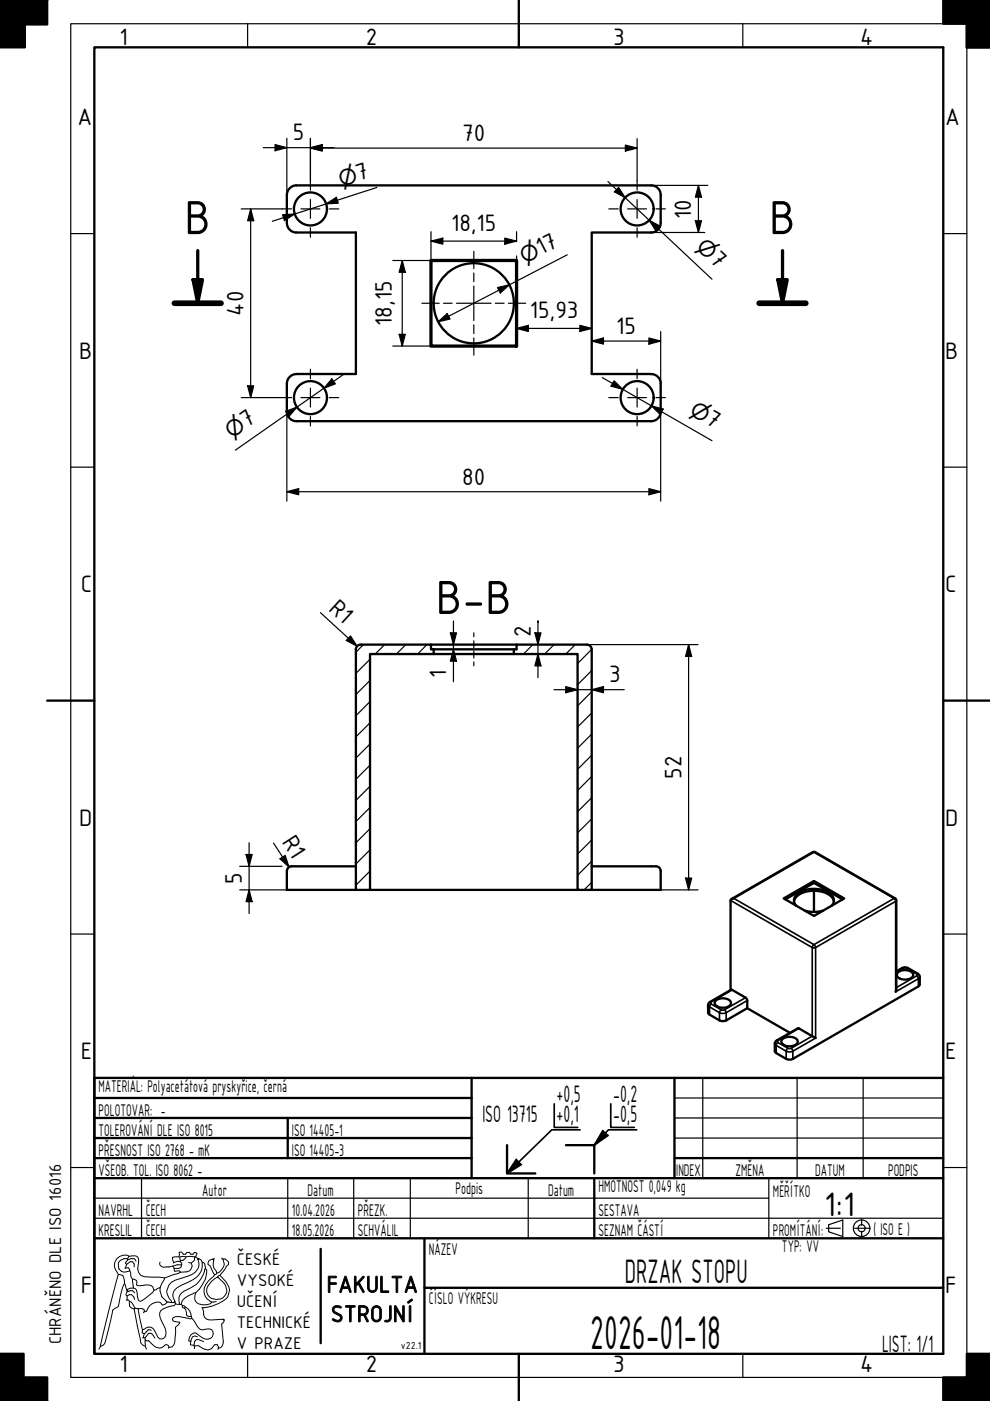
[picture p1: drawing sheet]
<svg xmlns="http://www.w3.org/2000/svg" width="210mm" height="297mm" viewBox="0 0 210 297" stroke-linecap="round" stroke-linejoin="round" font-family="sans-serif">
<g fill="none" stroke="#000" stroke-width=".25">
<path d="M77.1 136.7l-1.6 1.6M78.5 139.8l-3 3M81.5 136.7l-2 2M86 136.7l-2 2M90.5 136.7l-2 2M113 136.7l-2 2M117.5 136.7l-2 2M122 136.7l-2 2M125.5 137.7l-3 3M78.5 157.7l-3 3M78.5 153.2l-3 3M78.5 148.8l-3 3"/>
<path d="M78.5 144.3l-3 3M125.5 155.6l-3 3M125.5 151.1l-3 3M125.5 146.7l-3 3M125.5 142.2l-3 3M78.5 175.7l-3 3M78.5 171.2l-3 3M78.5 166.7l-3 3M78.5 162.2l-3 3M125.5 178.1l-3 3M125.5 173.6l-3 3M125.5 169.1l-3 3"/>
<path d="M125.5 164.6l-3 3M125.5 160.1l-3 3M78.5 184.7l-3 3M78.5 180.2l-3 3M125.5 187.1l-1.7 1.6M125.5 182.6l-3 3"/>
</g>
<!-- layer: Viditelna silna -->
<g fill="none" stroke="#000" stroke-width=".49">
<path d="M0 0h10zM5.3 0v10h-5.3v-10v5.2h10v-5.2M205 5v5h5h-5v-10h5h-10v5h10M60.8 41.3v6M60.8 41.3a1.99 1.99 0 0 1 2-2h75.3a1.99 1.99 0 0 1 2 2v6a1.99 1.99 0 0 1-2 2h-12.6v30h12.6a2.02 2.02 0 0 1 2 2v6a1.99 1.99 0 0 1-2 2h-75.3a1.99 1.99 0 0 1-2-2M60.8 47.3a1.99 1.99 0 0 0 2 2h12.7v30h-12.7a2.02 2.02 0 0 0-2 2M60.8 81.3v6M76.4 136.7a.99 .99 0 0 0-.9 1v51h3v-50h13.4v-1M76.5 136.7h14.9v1h.5M91.4 136.7h18.1M91.9 138.7h17.1M91.9 137.7h17.1"/>
<path d="M124.5 136.7h-15v1h-.5v1h13.5v50h3v-51a1.02 1.02 0 0 0-1-1M60.8 184.7v4h14.7M75.5 183.7h-13.7a.99 .99 0 0 0-1 1M78.5 188.7h44M125.5 183.7h13.6a.99 .99 0 0 1 1 1v4h-14.6M155.6 190.5l-.6 .2-.1 .2v19M166.5 190.7l6.1-3.5 6 3.5M168.3 191.1a3.5 3.5 0 0 1 3.4-2.2 5.3 5.3 0 0 1 4.9 1.7l.2 .5M168.8 192a1.8 1.8 0 0 1 .9-2.9 6.1 6.1 0 0 1 6.8 .9 1.57 1.57 0 0 1-.1 2M170.7 193.1a7 7 0 0 0 3.8 0M172.6 186.8l6.4 3.7-6.4 3.7-6.4-3.7 6.4-3.7v.4M172.6 188.9v4.5"/>
<path d="M189.8 190.5l-17-9.8-.3-.1-17.4 10M189.8 190.5l.2 .4v18.9l-.1 .5M150.3 212.7l4.8-2.9 3.2 1.9 .1 .4v1.7l-4.4 2.5-1.1 .2-2.7-1.6-.1-1.8zM151.7 212.1a2.41 2.41 0 0 1 3.2 .3 .9 .9 0 0 1-.8 1.1 2.12 2.12 0 0 1-2.6-.7zM158.4 213.8l9.1 5.2M190 205.9a2.45 2.45 0 0 1 2.2-.8l2.7 1.6 .1 2-.3 .4-26.6 15.4-.7 .2-.7-.2-2.1-1.2-.3-.4v-1.7l.1-.4 4.7-2.8 3.8 2.1M190.4 206.2a2.39 2.39 0 0 1 3.2 .2 .88 .88 0 0 1-.8 1.2 2.11 2.11 0 0 1-2.6-.8zM20 237h80M20 232.8h80M61 237v8.5M100 228.5v21.3M165.9 220.3a2.43 2.43 0 0 1 3.2 .2 .89 .89 0 0 1-.8 1.2 2.09 2.09 0 0 1-2.6-.7z"/>
<path d="M20 245.5h80M20 241.3h80M107.5 242.8v6h6M120 242.8h6v6M143 245.5h57M0 292h10v5h-10zM0 287h5v10h-5M210 287h-5v5h-5v5h10"/>
<circle cx="65.8" cy="44.3" r="3.5"/>
<circle cx="135.1" cy="44.3" r="3.5"/>
<circle cx="100.4" cy="64.3" r="8.5"/>
<circle cx="65.8" cy="84.3" r="3.5"/>
<circle cx="135.1" cy="84.3" r="3.5"/>
</g>
<g fill="none" stroke="#000" stroke-width=".35">
<path d="M154.9 190.9l17.3 10v18.8l-4.4 2.6M155.6 190.5l17-9.8 16.9 9.8-16.9 9.8zM172.3 180.7h.5M189.8 190.5h-.3l.4 .6 .1-.2M150.5 212.4l.3 .1M150.8 212.5l-.1 .1 .1 .3-.4 .6-.3-.4M150.8 212.9l2.1 1.2M152.5 214.7l-2.1-1.2v1.6M152.5 214.7v1.6M152.9 214.1l-.4 .6M152.9 214.1l.2 .1a.54 .54 0 0 1 .6 0 .54 .54 0 0 1 .3 .5l-.7 .2-.8-.2M155.2 209.9l-4.4 2.6"/>
<path d="M158.1 211.5l-4.5 2.6M158.4 212.1l-4.4 2.6v1.6M169.4 218l-4.5 2.6M172.4 200.4l.2-.1 .3 .6h-.7zM191.3 205.2l.9 .1M191.5 205.3l-1.5 .8M192.2 205.3l2.2 1.2M192.5 205.2l-.3 .1M194.4 206.9l.3 .6M194.4 206.9l-4.4 2.5M194.6 206.5h-.2l.1 .1-.1 .3M194.7 207.5l-4.8 2.8v-19.2l-17 9.8v19.2l-4.8 2.8v1.6"/>
<path d="M194.7 207.5v1.6M195 207.1l-.3 .4M117.5 234v5h5M123 239.5h-6l-9.5 9.3M127.8 239.7l-1.8 3.1M129.5 234v5h5M135 239.5h-6l-3 3.3 2.9-2.1M164.7 220.6h.2M164.9 220.6l-.1 .2 .1 .2-.3 .6-.3-.4M164.9 221l2.2 1.3M166.7 222.9l-2.1-1.3v1.7M166.7 222.9v1.6"/>
<path d="M167.1 222.3l-.4 .6M167.1 222.3h.4a.46 .46 0 0 1 .6 .6 1.52 1.52 0 0 1-1.4 0M109.5 245.8l-2 3 3.1-1.9"/>
</g>
<g fill="#000">
<path d="M0 -.1h5.3v10.1h-5.3z" fill-rule="evenodd"/>
<path d="M0 -.1h10v5.3h-10z" fill-rule="evenodd"/>
<path d="M200 0h10v10h-5v-5h-5z" fill-rule="evenodd"/>
<path d="M0 287h5v10h-5z" fill-rule="evenodd"/>
<path d="M0 292h10v5h-10z" fill-rule="evenodd"/>
<path d="M200 292h5v-5h5v10h-10z" fill-rule="evenodd"/>
</g>
<!-- layer: Viditelna tenka -->
<path d="M109.5 245.8l1.1 1.1-3.1 1.9zM127.8 239.7l1.1 1-2.9 2.1z" fill="#000"/>
<path d="M37 64.3h9.9M161 64.3h9.8" fill="none" stroke="#000" stroke-width="1.2"/>
<path d="M40.9 59.3h2l-1 5zM41.9 53.1v11.2M164.9 59.3h2l-1 5zM165.9 53.1v11.2" fill="none" stroke="#000" stroke-width=".7"/>
<path d="M40.9 59.3h2l-1 5zM164.9 59.3h2l-1 5z" fill="#000"/>
<path d="M91.4 55.2h18.1v18.2h-18.1z" fill="none" stroke="#000" stroke-width=".7"/>
<!-- layer: Viditelna tenka -->
<g fill="none" stroke="#000" stroke-width=".25">
<path d="M15 5h190v287h-190zM52.5 5v5M157.5 5v5M15 49.5h5M200 49.5h5M15 99h5M200 99h5M15 198h5M200 198h5M127.8 239.7l1.1 1M149 228.5v21.3M169 228.5v21.3"/>
<path d="M183 228.5v21.3M15 247.5h5M20 254h143M87 249.8v12.7M109.5 245.8l1.1 1.1M200 247.5h5M52.5 287v5M157.5 287v5"/>
</g>
<!-- layer: Ramecek -->
<path d="M20 10h180v277h-180zM110 0v10M10 148.5h10M200 148.5h10M110 287v10" fill="none" stroke="#000" stroke-width=".49"/>
<!-- layer: LEV CVUT -->
<g fill="none" stroke="#000" stroke-width=".21">
<path d="M25.1 270.2l-2 7.7-1.8 7.6a1.38 1.38 0 0 0 1.1-1.3l1.5-6.4 1.2-.8 .2-1.1a7.8 7.8 0 0 1 1.1-3.7M26.4 272.2l.5 1.3M26.6 268.8l-.1 .2M26.9 268.1l.7-.6h.5l.3 .5v.6M27 273.7l.1 .1M27 273.7v.1h.1M27 273.8l-.3 .7 .1 .2 .2 .1 .4-.3h.5l.5 .5 .1 .5M27 274.8v.8l-.2 .1M27 275.6h.3l.1 .3 .5 .2 .7 1.3 .7 .1M27.1 267.1l.7-.2h.6l.4 .5M27.1 267.1v-.2a1.5 1.5 0 0 0-2 1.6 1.5 1.5 0 0 0 2.4 1l-.3-.7h-.6M27.1 267.1l-.5 .7 .3 .3-.3 .7"/>
<path d="M27.1 273.8l1-.1 .4 .4M27.3 266.4l-.2 .5M27.4 275.9a1.19 1.19 0 0 0 1 1.7l.2-.2M27.5 269.5l.3 1.3 .3 .4M28.1 271.2h.3l.5 .3 .2 .3-.2 .6 .6 .2a4.9 4.9 0 0 1 2.6 0l.5 1 1.3-.6M28.1 271.2l.2 1.9h-.7l-.7 .4 .1 .2M28.3 273.1l.6 .4 .4 2.1a.52 .52 0 0 0 .9 .1l2.1-1.6 .3-.5M28.4 277.6l1.4 6.6a1.15 1.15 0 0 0 1 1.2l.3 .6M29.3 277.5h.9l.4 .3v.3M30.6 278.1l-.2 .2M33.9 273a2.75 2.75 0 0 0 1.4 2.9l.1 .2M33.9 267.6l-.1 .3a.79 .79 0 0 0 .8 .8 7 7 0 0 0 3-.5h.9"/>
<path d="M34.9 271l-1 2M35.4 276.1l-.4 .4-.6 .2-.3-.5a2.43 2.43 0 0 0-3 1.8l-.5 .1M36.4 276.2h.5M36.6 268.4l.3 .5M36.8 267.7l.9-.3 .5 .1 .3 .3v.4M36.8 267.7l-.1 .1M36.9 276.2h.3v.2l.8 .1M37.1 276v.1M37.2 276.4l-.3 .4a5.8 5.8 0 0 0-2.8 1 2.01 2.01 0 0 0 .1 2.2 4.3 4.3 0 0 1 .9 3.2l-.3 .5-.5 .2-.5-.1-.3-.3a3.3 3.3 0 0 0-1.6-2.1h-.6l-1.1 .5-.9-4.4M38 276.5h.4M38.2 267.2l-.1-.7 .7-.1 2.5 .1-.1 .7-.6 .6M38.2 269.7l-3.3 1.3-4.1-.3a1.62 1.62 0 0 1-1.6-1.7l.2-1.4-.1-1a1.61 1.61 0 0 0-2-.2l-.1-.1a2.16 2.16 0 0 0-2.3 .5 2.16 2.16 0 0 0-.4 2.3l.6 1.1 .9 .2 .4 1.2v.6"/>
<path d="M38.2 267.2v.3M38.4 276.5l.3 .3M38.5 268.2l-.2 .5-.4 .2h-1l.1 .7 1-.2 .2 .3M38.7 276.8l.4 .1a2.62 2.62 0 0 1 1.5 2.2l-1-.1-.1-.3a1.3 1.3 0 0 0-.8-1.5zM39.3 277.1l-.1 .3M39.4 266.5l-.1 .4-.5 .3h-.6M40 267.7l.6 .1a1.29 1.29 0 0 1-1 1.9h-1.4M40.6 279.1l.1 .4 .3 .3a5.3 5.3 0 0 0 1.6 2.1h.6a1.52 1.52 0 0 1 1.9 .4 1.34 1.34 0 0 1-.6 1.5 1.34 1.34 0 0 1-1.6-.2l-1.4-1a1.55 1.55 0 0 0-1.5 1.7l.5 .1 .3-1 .5-.2 .6 .2M40.7 279.5l-.5 .1a4.9 4.9 0 0 0-3.4-.2l-.2 .3v.3l1.5 .4-.3 .5-.6 .5-.1 2.2a2.38 2.38 0 0 1-.6 2l-.7 .1a.56 .56 0 0 0-.7-.6 1.66 1.66 0 0 1-2.8-.1l-.8-.7h-.7v-.7h-.6M41.3 266.5h.2M41.5 274.1l-.6 .2a3.2 3.2 0 0 0-2.5 2.2M41.5 266.5l.3-.8-.3-.1-.3-.1-.3 .4h-.4l-.3-.4h-.6l-.2 .4h-.5l-.4-.4h-.3h-.2v1l-1.4 .1 .2 1.1"/>
<path d="M41.5 274.1a1.62 1.62 0 0 0 1.3 2.5h.8a1.11 1.11 0 0 0 1.2-.5M41.5 266.5l.5 .4M42 267a2.32 2.32 0 0 1-1.3 3.2l-3.6 1.2a2.52 2.52 0 0 0-.8 4.4l.1 .4-1-.1M42.1 266.9h-.1v.1M42.1 266.9l.5 .2 .3 .5 .4 .2 .2 1.2M42.1 266.9l-.1 .1M42.8 277.2l.2 .1M42.9 267.6a3.5 3.5 0 0 1-1.9 3.7l-1.2 .6a4.3 4.3 0 0 0-3 2.1 2.11 2.11 0 0 0 .3 2l-.2 .2M43 277.3l.2 .7a1.43 1.43 0 0 0 1.6 1.9l2.6-.2 .1 .2-.1-.2M43.5 269a.73 .73 0 0 1 .3 .9 7.5 7.5 0 0 1-2.3 4.2M43.5 269l-.1 .2a5.2 5.2 0 0 1-3.1 3.9 2.68 2.68 0 0 0-2.3 2.8v.6M44.2 267.4l.9-.5 .2 .3a2.16 2.16 0 0 0 .6 2.4l.1 .3-.5 .4-.9-1.9-.5-.3z"/>
<path d="M45.3 266.9v.1M45.5 266.9h-.4M45.5 270.3l-.3 .4a3.4 3.4 0 0 0-1.6 4.2l.4 .5 .8 .7M45.9 276l-1.1 .1M46.6 270.4a5.3 5.3 0 0 1 2.1 3.3 3.1 3.1 0 0 1-2.3 2.7 9.3 9.3 0 0 1-3.4 .9M47 266.8l.3 .1M47.3 266.9h.4l.3 .2a.75 .75 0 0 1 .2 1.2l-.3 .2-.3 .8-1.5 1.5a3.9 3.9 0 0 0-2.3 3 2.15 2.15 0 0 0 3.4 1.4 2.15 2.15 0 0 0-.2-3.6l-.9-.8M47.3 266.9a2.09 2.09 0 0 1-1.3 3M47.5 279.9l-.1 .5-.4 .3 .4 3.8a1.22 1.22 0 0 1-1.1 1.3l-.2-.7h-.6l-.7 .8-.7 .3-1.1-.3-.9-.6-.9 .1M21.3 285.5l-.3 .5M30.2 281.9l-.1 .7 .5 .2 .8-.9 .7 .1M30.6 282.8l-.2 .8"/>
<path d="M30.8 283.6l.7-.9h.5l.8 1M30.8 284.1l.2 .2M30.8 284.3v1.1M35.8 285.7l-.1 .1M40.5 284.4l-.1 .7 .7 .1M41.1 285.2l.1 .2M41.2 285.4v.5M43.2 284.5l-1.5-.5-.5 .5-.1 .7M46.3 285.8l-.2 .2"/>
</g>
<!-- layer: Osa -->
<g fill="none" stroke="#000" stroke-width=".25">
<path d="M65.8 38.3v2M135.1 38.3v2M59.8 44.3h2M63.8 44.3h4M65.8 42.3v4M65.8 48.3v2M69.8 44.3h2M100.5 53.3v3.7M100.5 57.9v1.8M129.1 44.3h2M133.1 44.3h4M135.1 42.3v4"/>
<path d="M135.1 48.3v2M139.1 44.3h2M65.8 78.3v2M89.5 64.3h3.6M94 64.3h1.9M96.8 64.3h7.3M100.5 60.6v7.4M100.5 68.9v1.8M100.5 71.6v3.7M105 64.3h1.9M107.8 64.3h3.7M135.1 78.3v2"/>
<path d="M59.8 84.3h2M63.8 84.3h4M65.8 82.3v4M65.8 88.3v2M69.8 84.3h2M129.1 84.3h2M133.1 84.3h4M135.1 82.3v4M135.1 88.3v2M139.1 84.3h2M100.5 134.2v.8M100.5 135.8v1.5"/>
<path d="M100.5 138v1.5M100.5 140.3v.9M182.7 258.5v1.3M175.2 260.4h3M181.2 260.4h3M182.7 261.1v1.2"/>
</g>
<!-- layer: Viditelna silna -->
<g fill="none" stroke="#000" stroke-width=".25">
<path d="M143 237h57M143 232.8h57M143 241.3h57M178.7 258.7v3.5l-3-1v-1.5"/>
<circle cx="182.7" cy="260.4" r="1.75"/>
<circle cx="182.7" cy="260.4" r=".75"/>
</g>
<path d="M20 258.3h180M30 249.8v12.7M61 249.8v12.7M75 249.8v12.7M112 249.8v12.7M163 249.8v12.7M178.7 258.7l-3 1" fill="none" stroke="#000" stroke-width=".25"/>
<!-- layer: LEV CVUT -->
<path d="M68 264.8v20" fill="none" stroke="#000" stroke-width=".49"/>
<path d="M143 228.5v21.3M200 228.5h-180v58.5M20 249.8h180M126 249.8v12.7M20 262.5h180M90 273h110M90 262.5v24.5" fill="none" stroke="#000" stroke-width=".49"/>
<g fill="none" stroke="#000" stroke-width=".25">
<path d="M55.8 31.3h15M58.3 30.7l2.5 .6-2.5 .7zM60.8 29.3v12M65.8 31.3l2.5-.6v1.3zM65.8 31.4l2.5-.6v1.2zM65.8 29.3v9M65.8 31.4h69.3M79.9 39.8l-10.7 3.4M128.9 38.5l8.7 8.2M131.2 39.7l1.3 2.2-2.2-1.2zM132.6 30.8l2.5 .6-2.5 .6zM135.1 29.4v8.9"/>
<path d="M138.1 39.3h12M148.1 39.3l.6 2.5h-1.3zM148.1 39.3v10M51.1 44.3h8.7M53.1 44.3l.7 2.5h-1.3zM53.1 44.3v40M59.9 45.5l2.6-.1-2.2 1.4zM69.2 43.2l2.1-1.4 .4 1.3zM69.2 43.2l-11.5 3.7M71.5 42.5l-2.3 .7M85.3 55.2l.6 2.5h-1.3zM85.3 55.2v18.2"/>
<path d="M91.4 51.1l2.5-.6v1.3zM91.4 51.1h18.1M91.4 49.1v6.1h-8.1M107 50.5l2.5 .6-2.5 .7zM109.5 49.1v2.1M109.5 54.3v.9M120.3 54l-27.4 14.2M137.6 46.7l2.3 1.2-.9 1zM137.6 46.7l13.4 12.5M137.6 46.7l1.9 1.7M138.1 49.3h11.3M147.4 46.8h1.3l-.6 2.5z"/>
<path d="M72.8 79.4l-11.9 8.3M83.3 73.4h8.1M84.6 70.9h1.3l-.6 2.5zM92.9 68.2l1.9-1.7 .6 1.1zM105.5 61l2.5-.6-1.9 1.7zM109.5 69.6l2.5-.6v1.3zM109.5 69.6h16M123 69l2.5 .6-2.5 .7zM125.5 72.3l2.5-.6v1.3zM125.5 72.3h14.6M137.6 71.7l2.5 .6-2.5 .7zM140.1 70.3v11"/>
<path d="M51.1 84.3h8.7M52.5 81.8h1.3l-.7 2.5zM60.5 87.2l2.5-.9-1.7 2zM60.8 87.4v18.9M63 86.3l-13.1 9.1M70.4 80.3l.7 1.1-2.4 .9zM127.7 80.1l12.6 7.2M130.2 80.7l1.8 1.9-2.4-.7zM138.1 86l2.5 .7-.6 1.2zM138.1 86l12.9 7.4M140.1 87.4v18.9M60.8 104.3l2.5-.7v1.3z"/>
<path d="M60.8 104.3h79.3M137.6 103.6l2.5 .7-2.5 .6zM67.9 129.9l7.8 7.1M74.3 134.8l1.4 2.2-2.3-1.2zM95.5 134.2h1.3l-.7 2.5zM96.1 137.7l.7 2.5h-1.3zM96.1 131.7v12.8M113.4 134.2h1.3l-.6 2.5zM114.1 138.7l.6 2.5h-1.3zM114.1 131.9v-.2v12M124.5 136.7h23.5M146 136.7l.7 2.5h-1.3z"/>
<path d="M146 136.7v52M117.5 146.2h14.8M120 145.6l2.5 .6-2.5 .7zM125.5 146.2l2.5-.6v1.3zM52.8 178.7v15M58 178.7l3.3 5.1M50.8 188.7h12M50.8 183.7h9M52.2 181.2h1.3l-.7 2.5zM52.8 188.7l.7 2.5h-1.3zM59.4 182.1l1.1-.7 .8 2.4zM61.3 183.7h1.5"/>
<path d="M122.5 188.7h25.5M145.4 186.2h1.3l-.7 2.5z"/>
</g>
<g fill="#000">
<path d="M58.3 30.7l2.5 .6-2.5 .7zM65.8 31.3l2.5-.6v1.3zM65.8 31.4l2.5-.6v1.2zM132.6 30.8l2.5 .6-2.5 .6zM53.1 44.3l.7 2.5h-1.3zM59.9 45.5l2.6-.1-2.2 1.4zM69.2 43.2l2.1-1.4 .4 1.3zM85.3 55.2l.6 2.5h-1.3zM91.4 51.1l2.5-.6v1.3zM107 50.5l2.5 .6-2.5 .7zM131.2 39.7l1.3 2.2-2.2-1.2zM137.6 46.7l2.3 1.2-.9 1z"/>
<path d="M147.4 46.8h1.3l-.6 2.5zM148.1 39.3l.6 2.5h-1.3zM84.6 70.9h1.3l-.6 2.5zM92.9 68.2l1.9-1.7 .6 1.1zM105.5 61l2.5-.6-1.9 1.7zM109.5 69.6l2.5-.6v1.3zM123 69l2.5 .6-2.5 .7zM125.5 72.3l2.5-.6v1.3zM137.6 71.7l2.5 .6-2.5 .7zM52.5 81.8h1.3l-.7 2.5zM60.5 87.2l2.5-.9-1.7 2zM70.4 80.3l.7 1.1-2.4 .9z"/>
<path d="M130.2 80.7l1.8 1.9-2.4-.7zM138.1 86l2.5 .7-.6 1.2zM60.8 104.3l2.5-.7v1.3zM137.6 103.6l2.5 .7-2.5 .6zM74.3 134.8l1.4 2.2-2.3-1.2zM95.5 134.2h1.3l-.7 2.5zM113.4 134.2h1.3l-.6 2.5zM146 136.7l.7 2.5h-1.3zM96.1 137.7l.7 2.5h-1.3zM114.1 138.7l.6 2.5h-1.3zM120 145.6l2.5 .6-2.5 .7zM125.5 146.2l2.5-.6v1.3z"/>
<path d="M52.2 181.2h1.3l-.7 2.5zM52.8 188.7l.7 2.5h-1.3zM59.4 182.1l1.1-.7 .8 2.4zM145.4 186.2h1.3l-.7 2.5z"/>
</g>
<g font-size="10.9">
<text x="39.1" y="49.6">B</text>
<text x="163.1" y="49.6">B</text>
<text x="92.4" y="130.2">B-B</text>
<text x="125.2" y="286">2026-01-18</text>
</g>
<g font-size="7.7">
<text x="174.8" y="257.8">1:1</text>
<text x="132.5" y="272">DRZAK STOPU</text>
</g>
<g font-size="5.4">
<text x="25.4" y="9.6">1</text>
<text x="77.5" y="9.6">2</text>
<text x="130" y="9.6">3</text>
<text x="182.4" y="9.6">4</text>
<text x="16.4" y="26.5">A</text>
<text x="62.1" y="29.8">5</text>
<text x="98" y="29.9">70</text>
<text x="200.4" y="26.5">A</text>
<text x="76.1" y="38.5" transform="rotate(-18 76.1 38.5)">7</text>
<text x="146.6" y="46.4" transform="rotate(-90 146.6 46.4)">10</text>
<text x="95.6" y="48.9">18,15</text>
<text x="114.8" y="54.2" transform="rotate(-27 114.8 54.2)">17</text>
<text x="150.3" y="55.3" transform="rotate(43 150.3 55.3)">7</text>
<text x="51.6" y="66.9" transform="rotate(-90 51.6 66.9)">40</text>
<text x="83.1" y="69.1" transform="rotate(-90 83.1 69.1)">18,15</text>
<text x="112.3" y="67.4">15,93</text>
<text x="130.7" y="70.8">15</text>
<text x="16.8" y="76">B</text>
<text x="200.4" y="76">B</text>
<text x="149.4" y="89.8" transform="rotate(30 149.4 89.8)">7</text>
<text x="52.4" y="90.8" transform="rotate(-35 52.4 90.8)">7</text>
<text x="98" y="102.7">80</text>
<text x="17.1" y="125.5">C</text>
<text x="200.4" y="125.5">C</text>
<text x="69.5" y="129.3" transform="rotate(42 69.5 129.3)">R1</text>
<text x="112.5" y="135.1" transform="rotate(-90 112.5 135.1)">2</text>
<text x="94.6" y="143.8" transform="rotate(-90 94.6 143.8)">1</text>
<text x="129.1" y="144.7">3</text>
<text x="144.5" y="165.1" transform="rotate(-90 144.5 165.1)">52</text>
<text x="16.8" y="175">D</text>
<text x="59.7" y="178.5" transform="rotate(57 59.7 178.5)">R1</text>
<text x="200.4" y="175">D</text>
<text x="51.3" y="187.4" transform="rotate(-90 51.3 187.4)">5</text>
<text x="17.1" y="224.5">E</text>
<text x="200.4" y="224.5">E</text>
<text x="118" y="233.6">+0,5</text>
<text x="130" y="233.6">-0,2</text>
<text x="102.3" y="237.8">ISO 13715</text>
<text x="118" y="237.8">+0,1</text>
<text x="130" y="237.8">-0,5</text>
<text x="17.1" y="274">F</text>
<text x="69.3" y="274">FAKULTA</text>
<text x="200.4" y="274">F</text>
<text x="70.1" y="280.3">STROJNÍ</text>
<text x="187" y="286.5">LIST: 1/1</text>
<text x="25.4" y="290.9">1</text>
<text x="77.5" y="290.9">2</text>
<text x="130" y="290.9">3</text>
<text x="182.4" y="290.9">4</text>
</g>
<g font-size="4.6">
<text x="72.4" y="39.7" transform="rotate(-18 72.4 39.7)">⌀</text>
<text x="147.4" y="52.6" transform="rotate(43 147.4 52.6)">⌀</text>
<text x="111.3" y="56" transform="rotate(-27 111.3 56)">⌀</text>
<text x="146" y="87.8" transform="rotate(30 146 87.8)">⌀</text>
<text x="49.2" y="93" transform="rotate(-35 49.2 93)">⌀</text>
</g>
<g font-size="3.9">
<text x="20.9" y="231.5">MATERIÁL: Polyacetátová pryskyřice, černá</text>
<text x="20.9" y="236.5">POLOTOVAR: -</text>
<text x="20.9" y="245">PŘESNOST ISO 2768 - mK</text>
<text x="20.9" y="240.8">TOLEROVÁNÍ DLE ISO 8015</text>
<text x="61.9" y="245">ISO 14405-3</text>
<text x="61.9" y="240.8">ISO 14405-1</text>
<text x="20.9" y="249.3">VŠEOB. TOL. ISO 8062 -</text>
<text x="143.4" y="249.3">I</text>
<text x="143.8" y="249.3">NDEX</text>
<text x="155.9" y="249.3">ZMĚNA</text>
<text x="172.8" y="249.3">DATUM</text>
<text x="188.3" y="249.3">PODPIS</text>
<text x="20.9" y="257.8">NAVRHL</text>
<text x="30.9" y="257.8">ČECH</text>
<text x="42.9" y="253.5">Autor</text>
<text x="61.9" y="257.8">10.04.2026</text>
<text x="65.2" y="253.5">Datum</text>
<text x="75.9" y="257.8">PŘEZK.</text>
<text x="96.6" y="253.2">Podpis</text>
<text x="116.2" y="253.5">Datum</text>
<text x="126.9" y="252.8">HMOTNOST 0,049 kg</text>
<text x="126.9" y="257.8">SESTAVA</text>
<text x="163.9" y="253.8">MĚŘÍTKO</text>
<text x="20.9" y="262">KRESLIL</text>
<text x="30.9" y="262">ČECH</text>
<text x="61.9" y="262">18.05.2026</text>
<text x="75.9" y="262">SCHVÁLIL</text>
<text x="126.9" y="262">SEZNAM ČÁSTÍ</text>
<text x="163.9" y="262">PROMÍTÁNÍ:</text>
<text x="185.2" y="261.8">( ISO E )</text>
<text x="50.2" y="268.2">ČESKÉ</text>
<text x="90.9" y="266">NÁZEV</text>
<text x="165.8" y="265.5">TYP: VV</text>
<text x="50.2" y="272.7">VYSOKÉ</text>
<text x="50.2" y="277.1">UČENÍ</text>
<text x="50.2" y="281.6">TECHNICKÉ</text>
<text x="90.9" y="276.5">ČÍSLO VÝKRESU</text>
<text x="13" y="285" transform="rotate(-90 13 285)">CHRÁNĚNO DLE ISO 16016</text>
<text x="50.2" y="286">V PRAZE</text>
</g>
<text font-size="2.3" x="85" y="286">v22.1</text>
</svg>
